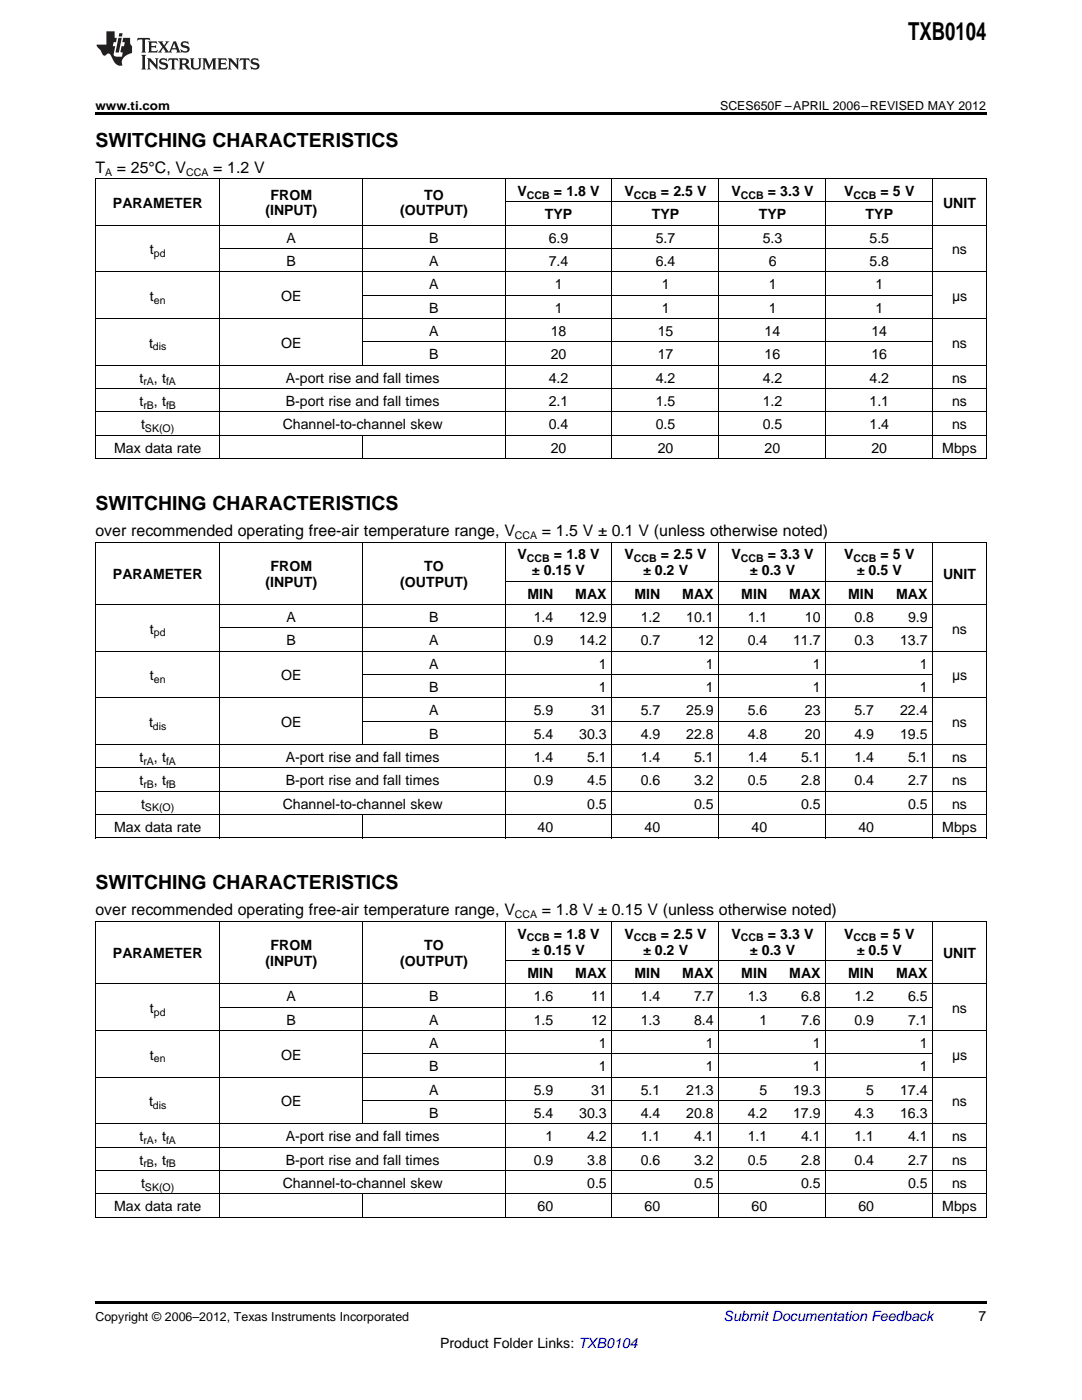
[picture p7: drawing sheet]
<svg xmlns="http://www.w3.org/2000/svg" width="216mm" height="279mm" viewBox="0 0 216 279" stroke-linecap="round" stroke-linejoin="round" font-family="sans-serif">
<g fill="#231f20">
<path d="M27.5 7.6l-.1 .5 .4-.2h.6v.1v2.1l-.2 .4h1l-.3-.4v-2.1l.1-.1h.5l.5 .2-.2-.5zM29.5 8.3l.2 .3v1.5l-.2 .4h1.8l.2-.6a1.04 1.04 0 0 1-1.3 .2v-.7h.6l.3 .2v-.6l-.3 .2h-.6v-.6l.8-.1 .4 .3-.2-.5zM31.5 8.3l.9 1.1-.9 1.1h.8l-.2-.2 .5-.7 .4 .7-.2 .2h1.5l-.1-.2 .1-.4h.9l.1 .4-.2 .2h1l-.3-.3-.7-1.9h-.5l-.9 2-.8-1 .9-1h-.8l.1 .3-.3 .5-.4-.6 .2-.2zM34.7 8.6l.4 1h-.7zM36.3 8.4a.63 .63 0 0 0-.2 .7 .63 .63 0 0 0 .6 .4l.6 .2 .1 .2a.75 .75 0 0 1-.7 .4 .75 .75 0 0 1-.6-.5l.1 .7 .1-.1a1.11 1.11 0 0 0 1.5-.6 1.13 1.13 0 0 0-1.2-.8l-.1-.4a1.04 1.04 0 0 1 1.2 .2l-.2-.5-.1 .1-.5-.2zM28.2 10.9l.2 .4v2.2l-.2 .4h1l-.3-.4v-2.2l.3-.4zM29.3 11.6l.3 .4v1.5l-.3 .4h.8l-.2-.4v-1.3l1.5 1.7v-1.9l.2-.4h-.7l.2 .4v.9l-1.1-1.3zM32 11.8a.62 .62 0 0 0-.2 .7 .62 .62 0 0 0 .6 .4l.6 .1 .1 .3a.76 .76 0 0 1-.7 .3 .76 .76 0 0 1-.6-.4l.1 .7 .1-.1a1.11 1.11 0 0 0 1.5-.6 1.13 1.13 0 0 0-1.2-.8l-.1-.4a1.04 1.04 0 0 1 1.2 .2l-.2-.6-.1 .1-.5-.1zM33.7 11.6l-.2 .6a.61 .61 0 0 1 .8-.3v1.6l-.2 .4h.9l-.2-.4v-1.6a.63 .63 0 0 1 .8 .3l-.2-.6zM35.6 11.6l.3 .4v1.5l-.3 .4h1l-.2-.2v-.8l.5 .2a.76 .76 0 0 0 1.2 .7l-1-1a.58 .58 0 0 0 .6-.5 .58 .58 0 0 0-.5-.6zM36.4 11.9h.1a.45 .45 0 0 1 .5 .1 .45 .45 0 0 1 .1 .5l-.7 .2zM37.9 11.6l.2 .2a2.17 2.17 0 0 0 .3 1.9 .99 .99 0 0 0 1.6-.6v-1.1l.2-.4h-.7l.2 .2a1.92 1.92 0 0 1-.2 1.8 .6 .6 0 0 1-.9-.5v-1.1l.2-.4zM40.4 11.6l.2 .4v1.5l-.2 .4h.7l-.2-.4v-1.4l.8 1.8 .8-1.8v1.4l-.2 .4h.9l-.2-.4v-1.5l.2-.4h-.8l-.6 1.5-.6-1.5zM43.4 11.6l.2 .4v1.5l-.2 .4h1.8l.2-.6a1.04 1.04 0 0 1-1.3 .1v-.6h.5l.4 .2v-.6l-.4 .2h-.5v-.7h.8l.3 .3-.1-.6zM45.5 11.6l.2 .4v1.5l-.2 .4h.7l-.2-.4v-1.3l1.5 1.7v-1.9l.2-.4h-.7l.2 .4v.9l-1.1-1.3zM47.9 11.6l-.1 .6a.61 .61 0 0 1 .8-.3v1.6l-.3 .4h1l-.3-.4 .1-1.6a.63 .63 0 0 1 .7 .3l-.1-.6zM50.2 11.8a.62 .62 0 0 0-.2 .7 .62 .62 0 0 0 .6 .4l.6 .1 .2 .3a.76 .76 0 0 1-.8 .3 .76 .76 0 0 1-.6-.4l.1 .7 .2-.1a1.11 1.11 0 0 0 1.5-.6 1.13 1.13 0 0 0-1.3-.8l-.1-.4a1.04 1.04 0 0 1 1.2 .2l-.1-.6-.2 .1-.5-.1z"/>
<path d="M21.2 6.3v2.6h-1.9l.1 .4 .7 .9a.91 .91 0 0 0 1 .8 .56 .56 0 0 1 .5-.3 .56 .56 0 0 1 .5 .3l.4 .8a1.53 1.53 0 0 0 1.9 1.2 1.54 1.54 0 0 1 1-2.1l.9-.3v-1.4a1.52 1.52 0 0 1-.3-1.6h-1.4l-.2 .8h.5l-.2 .8h-.4l-.2 1v.2l.4 .1-.2 .8a1.93 1.93 0 0 1-1.6-.3l.3-1.8h-.5l.2-.8h.4l.2-.8h-.4v-1.3zM23.6 7.6l-.6 2.9h.7l.6-2.9zM23.8 6.6l-.1 .7h.6l.2-.7z"/>
</g>
<path d="M19 22.5h177.8v.5h-177.8zM19 259.7h177.8v.5h-177.8z" fill="#000"/>
<g fill="none" stroke="#000" stroke-width=".2">
<path d="M19 35.6h177.8M19.1 35.7v55.9M43.9 35.7v55.9M72.3 35.7v37.3M100.8 35.7v55.9M122.1 35.7v55.9M143.5 35.7v55.9M164.8 35.7v55.9M186.1 35.7v55.9M196.8 35.7v55.9M19 54.3h177.8M19 45h177.8"/>
<path d="M43.9 49.6h142.2M72.4 58.9h113.7M100.8 40.3h85.3M19 77.6h177.8M19 72.9h177.8M19 63.6h177.8M72.4 68.2h113.7M19 91.5h177.8M19 86.9h177.8M19 82.2h177.8M72.3 86.9v4.7M19 108.2h177.8"/>
<path d="M19.1 108.2v59.1M43.9 108.2v59.1M72.3 108.2v40.5M100.8 108.2v59.1M100.8 116h85.3M122.1 108.2v59.1M143.5 108.2v59.1M164.8 108.2v59.1M186.1 108.2v59.1M196.8 108.2v59.1M19 139.3h177.8M19 130h177.8"/>
<path d="M19 120.7h177.8M43.9 125.3h142.3M72.4 134.6h113.8M19 157.9h177.8M19 153.3h177.8M19 148.6h177.8M72.4 144h113.8M19 167.2h177.8M19 162.6h177.8M72.3 162.6v4.7M19 196.4h177.8M19 183.9h177.8"/>
<path d="M19.1 183.9v59.1M43.9 183.9v59.1M72.3 183.9v40.5M100.8 183.9v59.1M100.8 191.7h85.3M122.1 183.9v59.1M143.5 183.9v59.1M164.8 183.9v59.1M186.1 183.9v59.1M196.8 183.9v59.1M19 215h177.8M19 205.7h177.8"/>
<path d="M43.9 201h142.3M72.4 219.7h113.8M72.4 210.3h113.8M19 238.3h177.8M19 233.6h177.8M19 229h177.8M19 224.3h177.8M72.3 238.3v4.7M19 242.9h177.8"/>
</g>
<text font-size="4.9" x="181.2" y="7.9">TXB0104</text>
<g font-size="3.9">
<text x="19" y="29.3">SWITCHING CHARACTERISTICS</text>
<text x="19" y="101.8">SWITCHING CHARACTERISTICS</text>
<text x="19" y="177.5">SWITCHING CHARACTERISTICS</text>
</g>
<g font-size="3.2">
<text x="19" y="34.4">T</text>
<text x="23.3" y="34.4">= 25°C, V</text>
<text x="42.5" y="34.4">= 1.2 V</text>
<text x="19" y="107">over recommended operating free-air temperature range, V</text>
<text x="108.1" y="107">= 1.5 V ± 0.1 V (unless otherwise noted)</text>
<text x="19" y="182.7">over recommended operating free-air temperature range, V</text>
<text x="108.1" y="182.7">= 1.8 V ± 0.15 V (unless otherwise noted)</text>
</g>
<g font-size="2.8">
<text x="22.5" y="41.4">PARAMETER</text>
<text x="54" y="39.8">FROM</text>
<text x="84.6" y="39.8">TO</text>
<text x="103.3" y="39.1">V</text>
<text x="110.5" y="39.1">= 1.8 V</text>
<text x="124.6" y="39.1">V</text>
<text x="131.9" y="39.1">= 2.5 V</text>
<text x="145.9" y="39.1">V</text>
<text x="153.2" y="39.1">= 3.3 V</text>
<text x="168.4" y="39.1">V</text>
<text x="175.7" y="39.1">= 5 V</text>
<text x="188.2" y="41.4">UNIT</text>
<text x="53" y="43">(INPUT)</text>
<text x="79.9" y="43">(OUTPUT)</text>
<text x="108.7" y="43.7">TYP</text>
<text x="130.1" y="43.7">TYP</text>
<text x="151.4" y="43.7">TYP</text>
<text x="172.7" y="43.7">TYP</text>
<text x="29.9" y="50.7">t</text>
<text x="57.2" y="48.4">A</text>
<text x="57.2" y="53.1">B</text>
<text x="85.7" y="48.4">B</text>
<text x="85.7" y="53.1">A</text>
<text x="109.5" y="48.4">6.9</text>
<text x="109.5" y="53.1">7.4</text>
<text x="130.8" y="48.4">5.7</text>
<text x="130.8" y="53.1">6.4</text>
<text x="152.2" y="48.4">5.3</text>
<text x="153.4" y="53.1">6</text>
<text x="173.5" y="48.4">5.5</text>
<text x="173.5" y="53.1">5.8</text>
<text x="190" y="50.7">ns</text>
<text x="85.7" y="57.7">A</text>
<text x="110.7" y="57.7">1</text>
<text x="132" y="57.7">1</text>
<text x="153.4" y="57.7">1</text>
<text x="174.7" y="57.7">1</text>
<text x="29.9" y="60">t</text>
<text x="56.1" y="60">OE</text>
<text x="85.7" y="62.4">B</text>
<text x="110.7" y="62.4">1</text>
<text x="132" y="62.4">1</text>
<text x="153.4" y="62.4">1</text>
<text x="174.7" y="62.4">1</text>
<text x="190" y="60">μs</text>
<text x="29.7" y="69.4">t</text>
<text x="56.1" y="69.4">OE</text>
<text x="85.7" y="67">A</text>
<text x="85.7" y="71.7">B</text>
<text x="109.9" y="67">18</text>
<text x="109.9" y="71.7">20</text>
<text x="131.2" y="67">15</text>
<text x="131.2" y="71.7">17</text>
<text x="152.6" y="67">14</text>
<text x="152.6" y="71.7">16</text>
<text x="173.9" y="67">14</text>
<text x="173.9" y="71.7">16</text>
<text x="190" y="69.4">ns</text>
<text x="27.8" y="76.3">t</text>
<text x="30.7" y="76.3">, t</text>
<text x="57" y="76.3">A-port rise and fall times</text>
<text x="109.5" y="76.3">4.2</text>
<text x="130.8" y="76.3">4.2</text>
<text x="152.2" y="76.3">4.2</text>
<text x="173.5" y="76.3">4.2</text>
<text x="190" y="76.3">ns</text>
<text x="27.8" y="81">t</text>
<text x="30.7" y="81">, t</text>
<text x="57" y="81">B-port rise and fall times</text>
<text x="109.5" y="81">2.1</text>
<text x="130.8" y="81">1.5</text>
<text x="152.2" y="81">1.2</text>
<text x="173.5" y="81">1.1</text>
<text x="190" y="81">ns</text>
<text x="28.2" y="85.7">t</text>
<text x="56.4" y="85.7">Channel-to-channel skew</text>
<text x="109.5" y="85.7">0.4</text>
<text x="130.8" y="85.7">0.5</text>
<text x="152.2" y="85.7">0.5</text>
<text x="173.5" y="85.7">1.4</text>
<text x="190" y="85.7">ns</text>
<text x="22.8" y="90.3">Max data rate</text>
<text x="109.9" y="90.3">20</text>
<text x="131.2" y="90.3">20</text>
<text x="152.6" y="90.3">20</text>
<text x="173.9" y="90.3">20</text>
<text x="188" y="90.3">Mbps</text>
<text x="54" y="113.9">FROM</text>
<text x="84.6" y="113.9">TO</text>
<text x="103.3" y="111.6">V</text>
<text x="110.5" y="111.6">= 1.8 V</text>
<text x="124.6" y="111.6">V</text>
<text x="131.9" y="111.6">= 2.5 V</text>
<text x="145.9" y="111.6">V</text>
<text x="153.2" y="111.6">= 3.3 V</text>
<text x="168.4" y="111.6">V</text>
<text x="175.7" y="111.6">= 5 V</text>
<text x="22.5" y="115.5">PARAMETER</text>
<text x="53" y="117.1">(INPUT)</text>
<text x="79.9" y="117.1">(OUTPUT)</text>
<text x="105.2" y="119.5">MIN</text>
<text x="106.2" y="114.8">± 0.15 V</text>
<text x="114.8" y="119.5">MAX</text>
<text x="126.6" y="119.5">MIN</text>
<text x="128.3" y="114.8">± 0.2 V</text>
<text x="136.1" y="119.5">MAX</text>
<text x="147.9" y="119.5">MIN</text>
<text x="149.6" y="114.8">± 0.3 V</text>
<text x="157.5" y="119.5">MAX</text>
<text x="169.2" y="119.5">MIN</text>
<text x="171" y="114.8">± 0.5 V</text>
<text x="178.8" y="119.5">MAX</text>
<text x="188.2" y="115.5">UNIT</text>
<text x="57.2" y="124.1">A</text>
<text x="85.7" y="124.1">B</text>
<text x="106.5" y="124.1">1.4</text>
<text x="115.6" y="124.1">12.9</text>
<text x="127.8" y="124.1">1.2</text>
<text x="136.9" y="124.1">10.1</text>
<text x="149.2" y="124.1">1.1</text>
<text x="160.6" y="124.1">10</text>
<text x="170.5" y="124.1">0.8</text>
<text x="181.2" y="124.1">9.9</text>
<text x="29.9" y="126.4">t</text>
<text x="57.2" y="128.8">B</text>
<text x="85.7" y="128.8">A</text>
<text x="106.5" y="128.8">0.9</text>
<text x="115.6" y="128.8">14.2</text>
<text x="127.8" y="128.8">0.7</text>
<text x="139.3" y="128.8">12</text>
<text x="149.2" y="128.8">0.4</text>
<text x="158.3" y="128.8">11.7</text>
<text x="170.5" y="128.8">0.3</text>
<text x="179.6" y="128.8">13.7</text>
<text x="190" y="126.4">ns</text>
<text x="29.9" y="135.7">t</text>
<text x="56.1" y="135.7">OE</text>
<text x="85.7" y="133.4">A</text>
<text x="119.5" y="133.4">1</text>
<text x="140.8" y="133.4">1</text>
<text x="162.2" y="133.4">1</text>
<text x="183.5" y="133.4">1</text>
<text x="190" y="135.7">μs</text>
<text x="85.7" y="138.1">B</text>
<text x="85.7" y="142.7">A</text>
<text x="106.5" y="142.7">5.9</text>
<text x="117.9" y="142.7">31</text>
<text x="119.5" y="138.1">1</text>
<text x="127.8" y="142.7">5.7</text>
<text x="136.9" y="142.7">25.9</text>
<text x="140.8" y="138.1">1</text>
<text x="149.2" y="142.7">5.6</text>
<text x="160.6" y="142.7">23</text>
<text x="162.2" y="138.1">1</text>
<text x="170.5" y="142.7">5.7</text>
<text x="179.6" y="142.7">22.4</text>
<text x="183.5" y="138.1">1</text>
<text x="29.7" y="145.1">t</text>
<text x="56.1" y="145.1">OE</text>
<text x="85.7" y="147.4">B</text>
<text x="106.5" y="147.4">5.4</text>
<text x="115.6" y="147.4">30.3</text>
<text x="127.8" y="147.4">4.9</text>
<text x="136.9" y="147.4">22.8</text>
<text x="149.2" y="147.4">4.8</text>
<text x="160.6" y="147.4">20</text>
<text x="170.5" y="147.4">4.9</text>
<text x="179.6" y="147.4">19.5</text>
<text x="190" y="145.1">ns</text>
<text x="27.8" y="152">t</text>
<text x="30.7" y="152">, t</text>
<text x="57" y="152">A-port rise and fall times</text>
<text x="106.5" y="152">1.4</text>
<text x="117.2" y="152">5.1</text>
<text x="127.8" y="152">1.4</text>
<text x="138.5" y="152">5.1</text>
<text x="149.2" y="152">1.4</text>
<text x="159.8" y="152">5.1</text>
<text x="170.5" y="152">1.4</text>
<text x="181.2" y="152">5.1</text>
<text x="190" y="152">ns</text>
<text x="27.8" y="156.7">t</text>
<text x="28.2" y="161.4">t</text>
<text x="30.7" y="156.7">, t</text>
<text x="56.4" y="161.4">Channel-to-channel skew</text>
<text x="57" y="156.7">B-port rise and fall times</text>
<text x="106.5" y="156.7">0.9</text>
<text x="117.2" y="156.7">4.5</text>
<text x="117.2" y="161.4">0.5</text>
<text x="127.8" y="156.7">0.6</text>
<text x="138.5" y="156.7">3.2</text>
<text x="138.5" y="161.4">0.5</text>
<text x="149.2" y="156.7">0.5</text>
<text x="159.8" y="156.7">2.8</text>
<text x="159.8" y="161.4">0.5</text>
<text x="170.5" y="156.7">0.4</text>
<text x="181.2" y="156.7">2.7</text>
<text x="181.2" y="161.4">0.5</text>
<text x="190" y="156.7">ns</text>
<text x="190" y="161.4">ns</text>
<text x="22.8" y="166">Max data rate</text>
<text x="107.3" y="166">40</text>
<text x="128.6" y="166">40</text>
<text x="150" y="166">40</text>
<text x="171.3" y="166">40</text>
<text x="188" y="166">Mbps</text>
<text x="22.5" y="191.2">PARAMETER</text>
<text x="54" y="189.7">FROM</text>
<text x="84.6" y="189.7">TO</text>
<text x="103.3" y="187.3">V</text>
<text x="106.2" y="190.5">± 0.15 V</text>
<text x="110.5" y="187.3">= 1.8 V</text>
<text x="124.6" y="187.3">V</text>
<text x="128.3" y="190.5">± 0.2 V</text>
<text x="131.9" y="187.3">= 2.5 V</text>
<text x="145.9" y="187.3">V</text>
<text x="149.6" y="190.5">± 0.3 V</text>
<text x="153.2" y="187.3">= 3.3 V</text>
<text x="168.4" y="187.3">V</text>
<text x="171" y="190.5">± 0.5 V</text>
<text x="175.7" y="187.3">= 5 V</text>
<text x="188.2" y="191.2">UNIT</text>
<text x="53" y="192.8">(INPUT)</text>
<text x="79.9" y="192.8">(OUTPUT)</text>
<text x="105.2" y="195.2">MIN</text>
<text x="114.8" y="195.2">MAX</text>
<text x="126.6" y="195.2">MIN</text>
<text x="136.1" y="195.2">MAX</text>
<text x="147.9" y="195.2">MIN</text>
<text x="157.5" y="195.2">MAX</text>
<text x="169.2" y="195.2">MIN</text>
<text x="178.8" y="195.2">MAX</text>
<text x="29.9" y="202.1">t</text>
<text x="57.2" y="199.8">A</text>
<text x="85.7" y="199.8">B</text>
<text x="106.5" y="199.8">1.6</text>
<text x="117.9" y="199.8">11</text>
<text x="127.8" y="199.8">1.4</text>
<text x="138.5" y="199.8">7.7</text>
<text x="149.2" y="199.8">1.3</text>
<text x="159.8" y="199.8">6.8</text>
<text x="170.5" y="199.8">1.2</text>
<text x="181.2" y="199.8">6.5</text>
<text x="190" y="202.1">ns</text>
<text x="57.2" y="204.5">B</text>
<text x="85.7" y="204.5">A</text>
<text x="85.7" y="209.1">A</text>
<text x="106.5" y="204.5">1.5</text>
<text x="117.9" y="204.5">12</text>
<text x="119.5" y="209.1">1</text>
<text x="127.8" y="204.5">1.3</text>
<text x="138.5" y="204.5">8.4</text>
<text x="140.8" y="209.1">1</text>
<text x="151.5" y="204.5">1</text>
<text x="159.8" y="204.5">7.6</text>
<text x="162.2" y="209.1">1</text>
<text x="170.5" y="204.5">0.9</text>
<text x="181.2" y="204.5">7.1</text>
<text x="183.5" y="209.1">1</text>
<text x="29.9" y="211.5">t</text>
<text x="56.1" y="211.5">OE</text>
<text x="85.7" y="213.8">B</text>
<text x="119.5" y="213.8">1</text>
<text x="140.8" y="213.8">1</text>
<text x="162.2" y="213.8">1</text>
<text x="183.5" y="213.8">1</text>
<text x="190" y="211.5">μs</text>
<text x="29.7" y="220.8">t</text>
<text x="56.1" y="220.8">OE</text>
<text x="85.7" y="218.4">A</text>
<text x="106.5" y="218.4">5.9</text>
<text x="117.9" y="218.4">31</text>
<text x="127.8" y="218.4">5.1</text>
<text x="136.9" y="218.4">21.3</text>
<text x="151.5" y="218.4">5</text>
<text x="158.3" y="218.4">19.3</text>
<text x="172.8" y="218.4">5</text>
<text x="179.6" y="218.4">17.4</text>
<text x="190" y="220.8">ns</text>
<text x="27.8" y="227.8">t</text>
<text x="30.7" y="227.8">, t</text>
<text x="57" y="227.8">A-port rise and fall times</text>
<text x="85.7" y="223.1">B</text>
<text x="106.5" y="223.1">5.4</text>
<text x="108.8" y="227.8">1</text>
<text x="115.6" y="223.1">30.3</text>
<text x="117.2" y="227.8">4.2</text>
<text x="127.8" y="223.1">4.4</text>
<text x="127.8" y="227.8">1.1</text>
<text x="136.9" y="223.1">20.8</text>
<text x="138.5" y="227.8">4.1</text>
<text x="149.2" y="223.1">4.2</text>
<text x="149.2" y="227.8">1.1</text>
<text x="158.3" y="223.1">17.9</text>
<text x="159.8" y="227.8">4.1</text>
<text x="170.5" y="223.1">4.3</text>
<text x="170.5" y="227.8">1.1</text>
<text x="179.6" y="223.1">16.3</text>
<text x="181.2" y="227.8">4.1</text>
<text x="190" y="227.8">ns</text>
<text x="27.8" y="232.4">t</text>
<text x="30.7" y="232.4">, t</text>
<text x="57" y="232.4">B-port rise and fall times</text>
<text x="106.5" y="232.4">0.9</text>
<text x="117.2" y="232.4">3.8</text>
<text x="127.8" y="232.4">0.6</text>
<text x="138.5" y="232.4">3.2</text>
<text x="149.2" y="232.4">0.5</text>
<text x="159.8" y="232.4">2.8</text>
<text x="170.5" y="232.4">0.4</text>
<text x="181.2" y="232.4">2.7</text>
<text x="190" y="232.4">ns</text>
<text x="28.2" y="237.1">t</text>
<text x="56.4" y="237.1">Channel-to-channel skew</text>
<text x="117.2" y="237.1">0.5</text>
<text x="138.5" y="237.1">0.5</text>
<text x="159.8" y="237.1">0.5</text>
<text x="181.2" y="237.1">0.5</text>
<text x="190" y="237.1">ns</text>
<text x="22.8" y="241.7">Max data rate</text>
<text x="107.3" y="241.7">60</text>
<text x="128.6" y="241.7">60</text>
<text x="150" y="241.7">60</text>
<text x="171.3" y="241.7">60</text>
<text x="188" y="241.7">Mbps</text>
<text x="195.3" y="263.6">7</text>
<text x="87.8" y="269">Product Folder Links: TXB0104</text>
</g>
<text font-size="2.8" fill="#0000c8" x="144.4" y="263.6">Submit Documentation Feedback</text>
<g font-size="2.5">
<text x="19" y="21.9">www.ti.com</text>
<text x="143.7" y="21.9">SCES650F –APRIL 2006–REVISED MAY 2012</text>
<text x="19" y="263.6">Copyright © 2006–2012, Texas Instruments Incorporated</text>
</g>
<g font-size="2.1">
<text x="21" y="35.1">A</text>
<text x="37.1" y="35.1">CCA</text>
<text x="105.1" y="39.7">CCB</text>
<text x="126.5" y="39.7">CCB</text>
<text x="147.8" y="39.7">CCB</text>
<text x="170.3" y="39.7">CCB</text>
<text x="30.7" y="51.3">pd</text>
<text x="30.7" y="60.6">en</text>
<text x="30.5" y="69.9">dis</text>
<text x="28.6" y="76.9">rA</text>
<text x="33.1" y="76.9">fA</text>
<text x="28.6" y="81.6">rB</text>
<text x="33.1" y="81.6">fB</text>
<text x="28.9" y="86.2">SK(O)</text>
<text x="102.7" y="107.6">CCA</text>
<text x="105.1" y="112.2">CCB</text>
<text x="126.5" y="112.2">CCB</text>
<text x="147.8" y="112.2">CCB</text>
<text x="170.3" y="112.2">CCB</text>
<text x="30.7" y="127">pd</text>
<text x="30.7" y="136.3">en</text>
<text x="30.5" y="145.6">dis</text>
<text x="28.6" y="152.6">rA</text>
<text x="33.1" y="152.6">fA</text>
<text x="28.6" y="157.3">rB</text>
<text x="28.9" y="161.9">SK(O)</text>
<text x="33.1" y="157.3">fB</text>
<text x="102.7" y="183.3">CCA</text>
<text x="105.1" y="187.9">CCB</text>
<text x="126.5" y="187.9">CCB</text>
<text x="147.8" y="187.9">CCB</text>
<text x="170.3" y="187.9">CCB</text>
<text x="30.7" y="202.7">pd</text>
<text x="30.7" y="212">en</text>
<text x="30.5" y="221.3">dis</text>
<text x="28.6" y="228.3">rA</text>
<text x="28.6" y="233">rB</text>
<text x="33.1" y="228.3">fA</text>
<text x="33.1" y="233">fB</text>
<text x="28.9" y="237.6">SK(O)</text>
</g>
</svg>
